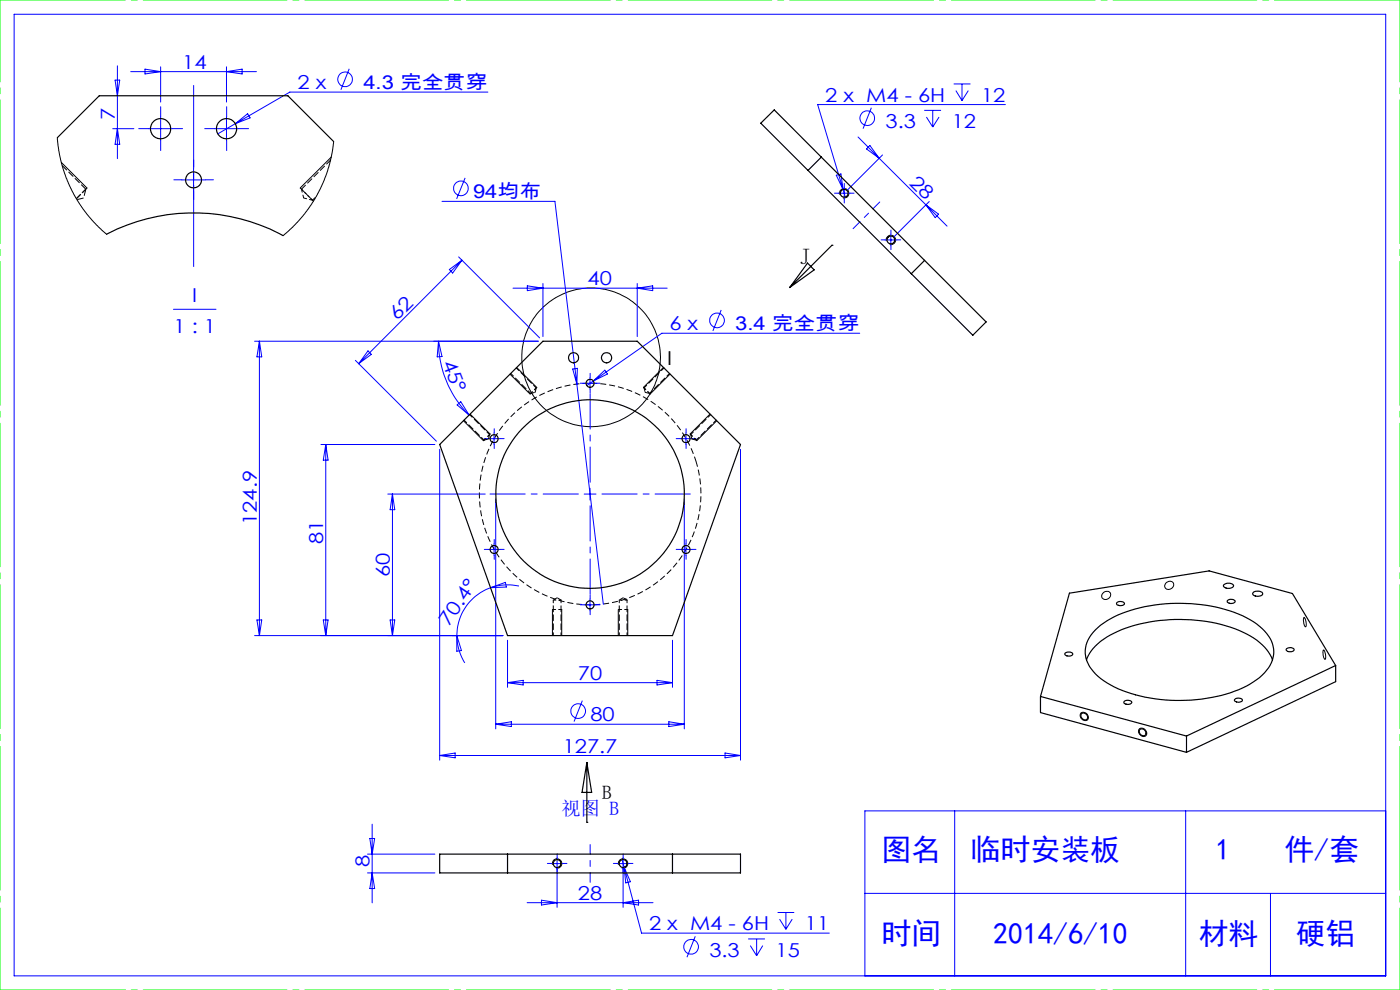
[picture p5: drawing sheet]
<svg xmlns="http://www.w3.org/2000/svg" width="297mm" height="210mm" viewBox="0 0 297 210" stroke-linecap="round" stroke-linejoin="round" font-family="sans-serif">
<g fill="none" stroke="#00f" stroke-width=".21">
<path d="M3 3h291v204h-291zM24.4 17h1l-.5 3.3zM24.9 14v19.6M27.7 15.2h26.7M30.8 14.7l3.3 .5-3.3 .5zM34.1 14.2v7.5M48 14.2v7.5M48 15.2l3.4-.5v1zM74.1 14.6l-1.8 4.4M103.5 19.5h-42l-15.3 8.9M202.3 17.8h3.6M202.8 19.2l1.3 2.1"/>
<path d="M204.1 17.8v3.5M205.4 19.2l-1.3 2.1M23.9 27.3h4.5M24.9 27.3l.5 3.3h-1zM31.6 27.3h4.9M34.1 24.8v5M38.6 38.2h5M41.1 35.7v5M45.6 27.3h5M48 24.8v5M49.9 26.2l2.6-2.1 .6 .9zM98.7 37.7l-1.8 4.5"/>
<path d="M177.4 37.2l1-.3 .5 3.3zM179.1 39.7v2.6M182 29.1l4.5 4.5M184.5 30.9l2 2.7-2.7-2zM184.9 22.9l-1.8 4.4M186.5 33.6l9.9 9.9M187.2 32.9l-7.4 7.4M196.1 23.4h3.5M196.5 24.8l1.4 2.1M197.9 23.4v3.5M199.2 24.8l-1.3 2.1M213.3 22.2h-39.8l5.4 18"/>
<path d="M93.8 42.7h23.9l10.3 85.5M95.3 57.2l2.7-2-2 2.7zM97.3 54.5l17.2 17.2M98 55.2l-21.9 21.9M177.8 41h2.5M178.9 40.2l.4 1.6M187.7 50.9h2.6M189 49.7v2.4M196.4 43.5l4.5 4.5M196.4 43.5l2.7 1.9-.7 .8zM197.1 42.7l-7.4 7.5M36.8 65.6h9"/>
<path d="M54 72.4h60.2M55 72.4v62.4M55 72.4l.5 3.3h-1zM75.4 76.4l17.2 17.2M78.1 74.4l.7 .8-2.7 1.9zM93 72.4l.8 3.2-1.1 .1zM93 72.4a22.3 22.3 0 0 0 6.5 15.6M108.8 61.1h32.7M111.9 60.6l3.3 .5-3.3 .6zM115.2 60.1v11.3M121.5 78.3l1-.2-.1 3.4zM135.2 60.1v11.3"/>
<path d="M135.2 61.1l3.3-.5v1.1zM153 65.7l-1.8 4.5M182.4 70.7h-42l-14.5 10.1M68.1 94.3h24.2M69.1 94.3v40.5M69.1 94.3l.5 3.3h-1zM93.3 95.3v65.9M97 85.9l.8-.7 1.7 2.8zM103.6 93.1h2.5M104.8 91.8v2.5M123.9 81.3h2.5M125.2 80.1v2.4"/>
<path d="M125.9 80.8l-1.4 1M125.9 80.8l2.4-2.3 .6 .8zM144.3 93.1h2.5M145.5 91.8v2.5M157.1 95.3v65.9M82.3 104.8h20.6M83.3 104.8v30M83.3 104.8l.4 3.3h-.9zM103.6 116.5h2.5M104.8 115.3v2.5M105.2 105.8v48.8M123.9 104.8h2.5"/>
<path d="M125.2 103.6v2.5M144.3 116.5h2.5M145.2 105.8v48.8M145.5 115.3v2.5M54 134.8h52.7M54.5 131.5h1l-.5 3.3zM68.6 131.5h1l-.5 3.3zM82.8 131.5h.9l-.4 3.3zM96.9 134.8l1 3.2-1 .1zM96.9 134.8a11.2 11.2 0 0 0 1.7 5.8M104.1 124.7l3.1-1.2 .2 1zM104.1 124.7a10.8 10.8 0 0 0-7.2 10.1"/>
<path d="M107.7 135.8v10M110.1 124.3l-.9-.1a11.2 11.2 0 0 0-5.1 .5M123.9 128.3h2.5M125.2 127.1v2.5M142.7 135.8v10M105.2 153.6h40M105.2 153.6l3.3-.5v1zM107.7 144.8h35M107.7 144.8l3.3-.5v1zM123.5 148.6l-1.7 4.5M139.4 144.3l3.3 .5-3.3 .5zM141.9 153.1l3.3 .5-3.3 .5z"/>
<path d="M153.8 159.7l3.3 .6-3.3 .5zM78.5 177.9h1l-.5 3.3zM79 174.8v16.7M93.3 160.3h63.8M93.3 160.3l3.3-.6v1.1zM202.5 172v35M251.5 172v35M294 172h-110.5v35M78 181.2h14.3M78 185.2h14.3M79 185.2l.5 3.3h-1zM111.8 191.5h26.7"/>
<path d="M114.9 191l3.3 .5-3.3 .5zM116.9 183.2h2.5M118.2 181.9v10.6M130.9 183.2h2.5M132 182.4l4.1 15.5h39.8M132.2 191.5l3.3-.5v1zM132.2 181.9v10.6M132.4 184l1.3 3-.9 .3zM147.5 198.6l-1.8 4.5M158.7 199.2h3.6M160.5 199.2v3.5M165 193.6h3.5"/>
<path d="M165.4 195l1.3 2.1M166.7 193.6v3.5M168.1 195l-1.4 2.1M183.5 189.5h110.5M269.5 189.5v17.5M159.2 200.6l1.3 2.1M161.8 200.6l-1.3 2.1"/>
<circle cx="73.2" cy="16.8" r="1.56"/>
<circle cx="97.8" cy="40" r="1.55"/>
<circle cx="184" cy="25.1" r="1.55"/>
<circle cx="152.1" cy="68" r="1.55"/>
<circle cx="122.7" cy="150.8" r="1.55"/>
<circle cx="146.6" cy="200.8" r="1.56"/>
</g>
<g fill="none" stroke="#000" stroke-width=".21">
<path d="M12.2 29.2l.3 2.7 .7 3.2 .8 2.6 1.4 3 1.7 2.9 1.6 2.1 1.7 2 2.2 2M13 34.5l5.5 5.4M70.3 33.3l-6.6 6.6M70.8 30l-.4 2.5-.8 3.5-.8 2.3-1.5 3-1.2 1.9-1.8 2.6-2.3 2.5-2 1.7M178.1 41.3a1.01 1.01 0 0 1 .9-1.3 1.01 1.01 0 0 1 1.1 1.1 1.01 1.01 0 0 1-1.3 .9M188 51.1a.99 .99 0 0 1 .9-1.2 .99 .99 0 0 1 1.1 1.1 .99 .99 0 0 1-1.3 .8M108.2 79.4l4.3 4.2M109.6 78l4.3 4.2M140.7 78l-4.2 4.2M142.1 79.4l-4.2 4.2M98.3 89.2l4.3 4.3M99.7 87.8l4.3 4.3"/>
<path d="M150.6 87.8l-4.2 4.3M152 89.2l-4.2 4.3M117.2 129.3v5.5M119.2 129.3v5.5M131.2 129.3v5.5M133.2 129.3v5.5M234.1 125.7a.86 .86 0 0 1 1.4 .1 .86 .86 0 0 1-.6 1.3 .82 .82 0 0 1-1.1-.3 .82 .82 0 0 1 .3-1.1zM247.4 123.6a.85 .85 0 0 1 1.2-.2 .85 .85 0 0 1 .2 1.2 .88 .88 0 0 1-1.1 .4 .88 .88 0 0 1-.6-.9zM276.6 131a1.89 1.89 0 0 1 .3 2 2.37 2.37 0 0 1-.3-2zM280.7 137.9a1.78 1.78 0 0 1 .4 2 2.47 2.47 0 0 1-.4-2zM229.3 151.3a.98 .98 0 0 1 1.3 .2 .98 .98 0 0 1-.1 1.3 1.1 1.1 0 0 1-1.2-1.5zM241.7 154.6a1.01 1.01 0 0 1 1.3 .3 1.01 1.01 0 0 1-.1 1.3 1.08 1.08 0 0 1-1.1-.4 1.08 1.08 0 0 1-.1-1.2z"/>
<path d="M117.2 183.4a.99 .99 0 0 1 .9-1.2 .99 .99 0 0 1 1.1 1.1 .99 .99 0 0 1-1.3 .8M131.2 183.4a1 1 0 0 1 .9-1.2 1 1 0 0 1 1.1 1.1 1 1 0 0 1-1.3 .8"/>
<circle cx="125.4" cy="75.8" r="14.7"/>
</g>
<path d="M147.7 97.9a23.5 23.5 0 0 0-39.4-9.5 23.5 23.5 0 0 0 10.7 39.1 23.5 23.5 0 0 0 29-28.3l-.3-1.3" fill="none" stroke="#000" stroke-width=".21" stroke-dasharray="1.3 .6" stroke-dashoffset=".2" stroke-linecap="butt"/>
<g fill="none" stroke="#00f" stroke-width=".21" stroke-dasharray="30.5 1.3 1.3 1.3">
<path d="M31.6 27.3h-2.2M34.1 24.8v-2.2M34.1 29.8v2.1M36.6 27.3h2.1M38.6 38.1h-1.7M41.1 35.6v-1.7M43.6 38.1h1.7M45.6 27.3h-2.2M48.1 24.8v-2.2M48.1 29.8v2.1M50.6 27.3h2.1M179.1 39.7v-.8"/>
<path d="M41.1 40.6v1.7M177.9 41h-.9M179.1 42.2v.9M180.4 41h.8M187.8 50.9h-.9M189 49.6v-.8M189 52.1v.9M190.3 50.9h.8M103.6 93h-.9M104.8 91.8v-.9M104.8 94.3v.8M106.1 93h.8"/>
<path d="M123.9 81.3h-.8M125.2 80v-.8M125.2 82.5v.9M126.4 81.3h.9M144.3 93h-.9M145.5 91.8v-.9M145.5 94.3v.8M146.8 93h.8M103.6 116.5h-.9M104.8 115.3v-.9M104.8 117.8v.8M106.1 116.5h.8"/>
<path d="M144.3 116.5h-.9M145.5 115.3v-.9M145.5 117.8v.8M146.8 116.5h.8M123.9 128.3h-.8M125.2 127v-.8M125.2 129.5v.9M126.4 128.3h.9M116.9 183.2h-.8M118.2 181.9v-.8M118.2 184.4v.8M119.4 183.2h.9"/>
<path d="M130.9 183.2h-.8M132.2 181.9v-.8M132.2 184.4v.8M133.4 183.2h.9"/>
</g>
<path d="M63.7 39.9l2.8 2.8M64 40.1l.4 1.9 1.9 .5M66.3 42.5l.8-.8M102.6 93.5l1.4-1.4M112.5 83.6l1.4-1.4M136.5 82.2l1.4 1.4M146.4 92.1l1.4 1.4M119.2 129.3h-2M133.2 129.3h-2" fill="none" stroke="#000" stroke-width=".21" stroke-dasharray="1.3 .6" stroke-dashoffset=".6"/>
<path d="M122.7 104.8h-18.8M125.2 102.3v-18.8M125.2 107.3v18.7M127.7 104.8h18.7" fill="none" stroke="#00f" stroke-width=".21" stroke-dasharray="30.5 1.3 1.3 1.3" stroke-dashoffset="23"/>
<g fill="none" stroke="#000" stroke-width=".25">
<path d="M12.2 29.2l8.9-8.9h40l9.7 9.7M171.4 36.2l21.9 21.9M174.2 33.3l-2.8 2.9M174.2 33.3l35 35-2.8 2.8-13.1-13M174.2 33.3l-9.9-10-2.9 2.8 10 10.1M22.6 49.7a39.8 39.8 0 0 1 37.4 .3M171.3 55.8l1.4 1.4-5.2 3.8zM176.5 52h.1M176.5 52l-9 9M196.1 55.2l-2.8 2.9M115.2 72.4h20l21.9 21.9-14.4 40.5h-35l-14.4-40.5zM225.9 138.6a1.24 1.24 0 0 1 1.7 .1 1.01 1.01 0 0 1-1.7 0z"/>
<path d="M230.5 140a10.5 10.5 0 0 1 5.9-5.7 34.6 34.6 0 0 1 28 .2 10.8 10.8 0 0 1 5.5 5.5M232.4 133.6a21.1 21.1 0 0 1 11.5-5.1 34.3 34.3 0 0 1 20.5 2.5 10 10 0 0 1 5.7 6.1 6.3 6.3 0 0 1-2.3 6.1 22 22 0 0 1-11.8 4.9 33.5 33.5 0 0 1-20.4-2.8 9.5 9.5 0 0 1-5.3-6.2 6.2 6.2 0 0 1 2.1-5.5zM237 127.8a1.07 1.07 0 0 1 1.5 .3 1.06 1.06 0 0 1-1.6-.1zM259.6 124.1a1.33 1.33 0 0 1 2.1 .2 1.34 1.34 0 0 1-2.2-.1zM260.3 127.5a1.05 1.05 0 0 1 1.7 .1 1.03 1.03 0 0 1-1.7 0zM265.9 125.6a1.49 1.49 0 0 1 2 .3 1.06 1.06 0 0 1-1.6 .5l-.6-.4zM272.9 137.7a1.15 1.15 0 0 1 1.6 .1 1.01 1.01 0 0 1-1.7 0zM220.7 147.7l31 8.4M220.7 147.7v3.5l31 8.4M229.4 151.4a.81 .81 0 0 1 1.2 .2 .81 .81 0 0 1-.2 1.1 .91 .91 0 0 1-.9-.4 .91 .91 0 0 1-.1-.9zM238.5 148.8a1.07 1.07 0 0 1 1.6 .2 1.06 1.06 0 0 1-1.7 0zM241.8 154.8a.8 .8 0 0 1 1.1 .2 .8 .8 0 0 1-.2 1.1 .88 .88 0 0 1-.8-.4 .88 .88 0 0 1-.1-.9z"/>
<path d="M251.7 156.1v3.5M261.9 148.4a1.15 1.15 0 0 1 1.7 .1 .99 .99 0 0 1-1.7 0zM283.4 141.2l-31.7 14.9M283.4 141.2l-9.2-15.3-17.7-4.8-29.6 4.7-6.2 21.9M283.4 141.2v3.4l-31.7 15M124.5 174.4h.1M124.5 161.7v12.7M124.5 161.7l1 6.4h-2zM93.3 181.2h63.8v4h-63.8zM107.7 181.2v4M142.7 181.2v4"/>
<circle cx="34.1" cy="27.3" r="2.14"/>
<circle cx="41.1" cy="38.2" r="1.7"/>
<circle cx="48.1" cy="27.3" r="2.14"/>
<circle cx="179.1" cy="41" r=".83"/>
<circle cx="189" cy="50.9" r=".82"/>
<circle cx="121.7" cy="75.9" r="1.08"/>
<circle cx="128.7" cy="75.9" r="1.07"/>
<circle cx="104.8" cy="93.1" r=".85"/>
<circle cx="125.2" cy="81.3" r=".85"/>
<circle cx="145.5" cy="93.1" r=".85"/>
<circle cx="104.8" cy="116.6" r=".85"/>
<circle cx="125.2" cy="104.8" r="20"/>
<circle cx="145.5" cy="116.6" r=".85"/>
<circle cx="125.2" cy="128.3" r=".85"/>
<circle cx="118.2" cy="183.2" r=".82"/>
<circle cx="132.2" cy="183.2" r=".82"/>
</g>
<path d="M181 48.5l5.6-5.7M125.2 179.2v8" fill="none" stroke="#00f" stroke-width=".21" stroke-dasharray="30.5 1.3 1.3 1.3" stroke-dashoffset="28.4"/>
<path d="M0 0h297M0 210h297" fill="none" stroke="#0f0" stroke-width=".21" stroke-dasharray="30.5 1.3 1.3 1.3" stroke-dashoffset="3.9"/>
<path d="M0 210v-210M297 210v-210" fill="none" stroke="#0f0" stroke-width=".21" stroke-dasharray="30.5 1.3 1.3 1.3" stroke-dashoffset="13.1"/>
<path d="M16.2 42.1l2.3-2.2M18.2 40.1l-5-5" fill="none" stroke="#000" stroke-width=".21" stroke-dasharray="1.3 .6"/>
<path d="M41.1 56.5v-38.4" fill="none" stroke="#00f" stroke-width=".21" stroke-dasharray="30.5 1.3 1.3 1.3" stroke-dashoffset="13.2"/>
<path d="M102.7 93.4l1.2-1.2M112.6 83.5l1.2-1.2M136.6 82.3l1.2 1.2M146.5 92.2l1.2 1.2M119 127.3h-1.6M133 127.3h-1.6" fill="none" stroke="#000" stroke-width=".21" stroke-dasharray="1.3 .6" stroke-dashoffset=".8"/>
<g fill="none" stroke="#000" stroke-width=".21" stroke-dasharray="1.3 .6" stroke-dashoffset=".5">
<path d="M108.3 79.2l4.3 4.3M140.9 78l-4.3 4.3M98.5 89.1l4.2 4.3M102.7 93.4l.9-.3M103.6 93.1l.3-.9M103.9 92.2l-4.3-4.3M112.6 83.5l.9-.3M113.5 83.2l.3-.9M113.8 82.3l-4.3-4.3M136.6 82.3l.3 .9M136.9 83.2l.9 .3M137.8 83.5l4.2-4.3"/>
<path d="M146.5 92.2l.3 .9M146.8 93.1l.9 .3M147.7 93.4l4.2-4.3M150.8 87.9l-4.3 4.3M118.2 126.8l-.8 .5M119 127.3l-.8-.5M132.2 126.8l-.8 .5M133 127.3l-.8-.5"/>
</g>
<path d="M117.4 127.3v7.5M119 134.8v-7.5M131.4 127.3v7.5M133 134.8v-7.5" fill="none" stroke="#000" stroke-width=".21" stroke-dasharray="1.3 .6" stroke-dashoffset=".7"/>
<path d="M16.2 42.1l2-2" fill="none" stroke="#000" stroke-width=".21" stroke-dasharray="1.3 .6" stroke-dashoffset=".2"/>
<path d="M16.3 42.3l1.4-.3 .5-1.9M64 40.1l2.3 2.4" fill="none" stroke="#000" stroke-width=".21" stroke-dasharray="1.3 .6" stroke-dashoffset="-.1"/>
<path d="M70.1 34l-6.1 6.1" fill="none" stroke="#000" stroke-width=".21" stroke-dasharray="1.3 .6" stroke-dashoffset=".1"/>
<g font-size="6.3" fill="#00f">
<text x="187" y="182.5">图名</text>
<text x="205.9" y="182.5">临时安装板</text>
<text x="257.8" y="182.5">1</text>
<text x="272.5" y="182.5">件/套</text>
<text x="187" y="200.3">时间</text>
<text x="210.7" y="200.3">2014/6/10</text>
<text x="254.3" y="200.3">材料</text>
<text x="274.9" y="200.3">硬铝</text>
</g>
<g font-size="4.1" fill="#00f">
<text x="38.6" y="14.6">14</text>
<text x="63.1" y="19">2 x</text>
<text x="77.1" y="19">4.3 完全贯穿</text>
<text x="175.1" y="21.6">2 x M4 - 6H</text>
<text x="208.1" y="21.6">12</text>
<text x="24.3" y="25.5" transform="rotate(-90 24.3 25.5)">7</text>
<text x="187.9" y="27.2">3.3</text>
<text x="201.9" y="27.2">12</text>
<text x="192.8" y="39" transform="rotate(45 192.8 39)">28</text>
<text x="100.4" y="42.1">94均布</text>
<text x="40.8" y="64">I</text>
<text x="124.7" y="60.5">40</text>
<text x="36.8" y="70.6">1 : 1</text>
<text x="84.3" y="68.1" transform="rotate(-45 84.3 68.1)">62</text>
<text x="142" y="70.1">6 x</text>
<text x="156" y="70.1">3.4 完全贯穿</text>
<text x="93.8" y="76.9" transform="rotate(69 93.8 76.9)">45°</text>
<text x="54.5" y="111.4" transform="rotate(-90 54.5 111.4)">124.9</text>
<text x="68.5" y="115.3" transform="rotate(-90 68.5 115.3)">81</text>
<text x="82.7" y="122.4" transform="rotate(-90 82.7 122.4)">60</text>
<text x="95.2" y="133" transform="rotate(-56 95.2 133)">70.4°</text>
<text x="122.6" y="144.2">70</text>
<text x="125.2" y="153">80</text>
<text x="119.4" y="159.7">127.7</text>
<text x="119.1" y="172.9">视图 B</text>
<text x="78.4" y="184" transform="rotate(-90 78.4 184)">8</text>
<text x="122.6" y="190.9">28</text>
<text x="137.7" y="197.4">2 x M4 - 6H</text>
<text x="170.8" y="197.4">11</text>
<text x="150.5" y="203">3.3</text>
<text x="164.5" y="203">15</text>
</g>
<g font-size="4.1">
<text x="169.7" y="55.7">J</text>
<text x="141.5" y="77.5">I</text>
<text x="127.8" y="169.5">B</text>
</g>
</svg>
